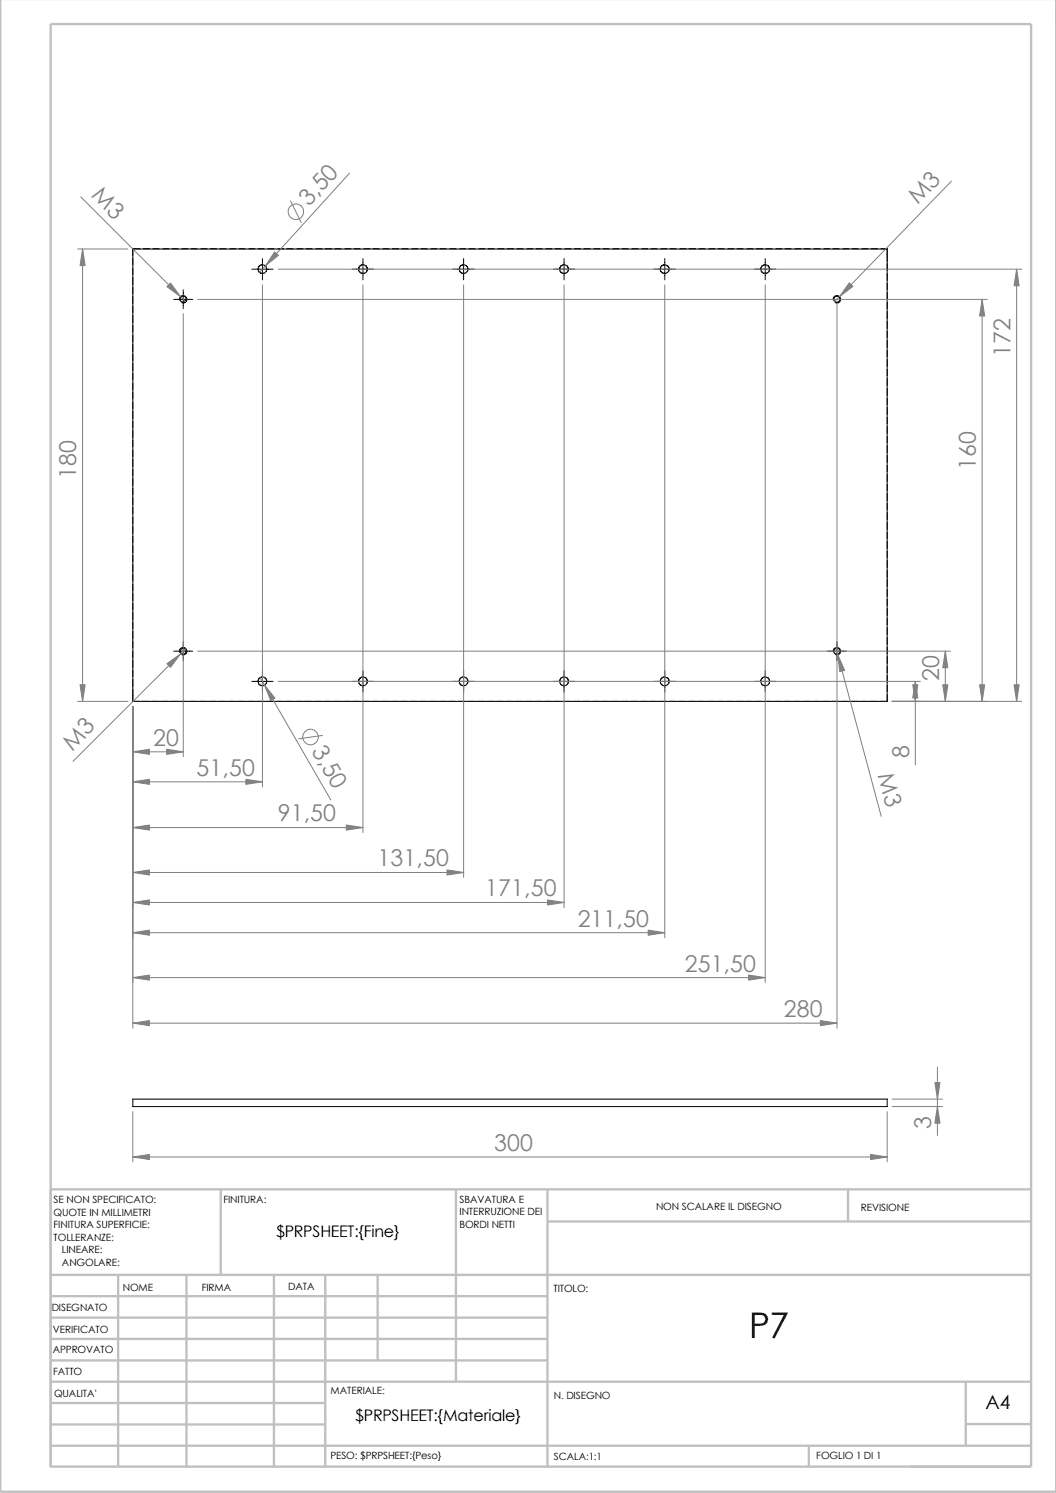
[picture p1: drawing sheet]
<svg xmlns="http://www.w3.org/2000/svg" width="210mm" height="297mm" viewBox="0 0 210 297" stroke-linecap="round" stroke-linejoin="round" font-family="sans-serif">
<g fill="none" stroke="#c0c0c0" stroke-width=".47">
<path d="M0 -.1v296.9h210.1v-296.9M10.1 236.6h195M43.9 236.6v17M90.7 236.6v38.3M108.9 236.6v55.3M168.7 236.5v6.4M10.1 253.6h195M10.1 257.9h98.8M23.5 253.6v38.2M37.1 253.6v38.3M54.5 253.6v38.3M64.7 253.6v38.3"/>
<path d="M75.1 253.6v17M108.9 243h96.2M10.1 270.6h98.8M10.1 266.4h98.8M10.1 262.1h98.8M10.1 279.1h54.6M10.1 274.9h195M192.1 274.8v12.7M10.1 291.8h195v-287h-195v287.1M10.1 287.6h195M10.1 283.4h54.6M160.9 287.5v4.3"/>
<path d="M192.1 283.3h13"/>
</g>
<g fill="none" stroke="#000" stroke-width=".2">
<path d="M26.4 51.4v1.3M26.4 53.3v1.3M26.4 55.2v1.3M26.4 57.2v1.2M26.4 59.1v1.2M27.9 49.5h-1.5v1.3M28.5 49.5h1.3M30.4 49.5h1.3M32.3 49.5h1.3M34.2 49.5h1.3M34.5 59.6h3.8M35.7 59.7a.74 .74 0 0 1 .7-.9 .74 .74 0 0 1 .8 .9 .74 .74 0 0 1-1 .6"/>
<path d="M36.1 49.5h1.3M36.4 57.7v3.7M36.7 59h.1M36.7 59a.61 .61 0 0 0-.9 .6M37 59.5v.1a.59 .59 0 0 1-.8 .5M38 49.5h1.3M39.9 49.5h1.3M41.8 49.5h1.3M43.7 49.5h1.3M45.6 49.5h1.3M47.5 49.5h1.3M49.4 49.5h1.3"/>
<path d="M50.1 53.6h4.2M51.4 49.5h1.2M51.4 53.9a.82 .82 0 0 0 1.1 .5M52.1 52.7a.88 .88 0 0 0-.8 .9M52.2 51.4v4.3M52.7 52.8a.76 .76 0 0 1 .2 1.1M53.3 49.5h1.2M55.2 49.5h1.2M57.1 49.5h1.2M59 49.5h1.2M60.9 49.5h1.2M62.8 49.5h1.3"/>
<path d="M64.7 49.5h1.3M66.6 49.5h1.3M68.5 49.5h1.3M70.1 53.6h4.2M70.4 49.5h1.3M71.4 53.9a.82 .82 0 0 0 1 .5M72.1 52.7a.9 .9 0 0 0-.8 .9M72.2 51.4v4.3M72.3 49.5h1.3M72.7 52.8a.8 .8 0 0 1 .2 1.1M74.2 49.5h1.3M76.1 49.5h1.3"/>
<path d="M78 49.5h1.3M79.9 49.5h1.3M81.8 49.5h1.3M83.7 49.5h1.3M85.6 49.5h1.3M87.5 49.5h1.3M89.5 49.5h1.2M90 53.6h4.3M91.4 49.5h1.2M91.4 53.9a.82 .82 0 0 0 1.1 .5M92.1 52.7a.88 .88 0 0 0-.8 .9M92.2 51.4v4.3"/>
<path d="M92.7 52.8a.76 .76 0 0 1 .2 1.1M93.3 49.5h1.2M95.2 49.5h1.2M97.1 49.5h1.2M99 49.5h1.2M100.9 49.5h1.3M102.8 49.5h1.3M104.7 49.5h1.3M106.6 49.5h1.3M108.5 49.5h1.3M110.1 53.6h4.2M110.4 49.5h1.3"/>
<path d="M111.4 53.9a.88 .88 0 0 0 1.1 .5M112.1 52.7a.88 .88 0 0 0-.8 .9M112.2 51.4v4.3M112.3 49.5h1.3M112.6 52.8a.81 .81 0 0 1 .3 1.1M114.2 49.5h1.3M116.1 49.5h1.3M118 49.5h1.3M119.9 49.5h1.3M121.8 49.5h1.3M123.7 49.5h1.3M125.6 49.5h1.3"/>
<path d="M127.6 49.5h1.2M129.5 49.5h1.2M130 53.6h4.3M131.4 49.5h1.2M131.4 53.9a.88 .88 0 0 0 1.1 .5M132.1 52.7a.88 .88 0 0 0-.8 .9M132.2 51.4v4.3M132.7 52.8a.76 .76 0 0 1 .2 1.1M133.3 49.5h1.2M135.2 49.5h1.2M137.1 49.5h1.2M139 49.5h1.3"/>
<path d="M140.9 49.5h1.3M142.8 49.5h1.3M144.7 49.5h1.3M146.6 49.5h1.3M148.5 49.5h1.3M150.1 53.6h4.2M150.4 49.5h1.3M151.4 53.9a.88 .88 0 0 0 1.1 .5M152.1 52.7a.88 .88 0 0 0-.8 .9M152.2 51.4v4.3M152.3 49.5h1.3M152.7 52.8a.81 .81 0 0 1 .3 1.1"/>
<path d="M154.2 49.5h1.3M156.1 49.5h1.3M158 49.5h1.3M159.9 49.5h1.3M161.8 49.5h1.3M163.7 49.5h1.3M165.7 49.5h1.2M165.7 59.7a.74 .74 0 0 1 .7-.9 .74 .74 0 0 1 .8 .9 .74 .74 0 0 1-1 .6M166.7 59h.1M166.7 59a.61 .61 0 0 0-.9 .6M167 59.5v.1a.59 .59 0 0 1-.8 .5M167.6 49.5h1.2"/>
<path d="M169.5 49.5h1.2M171.4 49.5h1.2M173.3 49.5h1.2M175.2 49.5h1.3M176.4 49.5v2.4M176.4 52.5v1.3M176.4 54.4v1.3M176.4 56.3v1.3M176.4 58.3v1.2M26.4 61v1.2M26.4 62.9v1.2M26.4 64.8v1.2"/>
<path d="M26.4 66.7v1.2M26.4 68.6v1.2M26.4 70.5v1.3M26.4 72.4v1.3M26.4 74.3v1.3M26.4 76.2v1.3M26.4 78.1v1.3M176.4 60.2v1.2M176.4 62.1v1.2M176.4 64v1.2M176.4 65.9v1.2M176.4 67.8v1.2"/>
<path d="M176.4 69.7v1.3M176.4 71.6v1.3M176.4 73.5v1.3M176.4 75.4v1.3M176.4 77.3v1.3M176.4 79.2v1.3M26.4 80v1.3M26.4 81.9v1.3M26.4 83.8v1.3M26.4 85.7v1.3M26.4 87.6v1.3M26.4 89.5v1.3"/>
<path d="M26.4 91.4v1.3M26.4 93.3v1.3M26.4 95.2v1.3M26.4 97.2v1.2M26.4 99.1v1.2M176.4 81.1v1.3M176.4 83v1.3M176.4 84.9v1.3M176.4 86.8v1.3M176.4 88.7v1.3M176.4 90.6v1.3M176.4 92.5v1.3"/>
<path d="M176.4 94.4v1.3M176.4 96.4v1.2M176.4 98.3v1.2M26.4 101v1.2M26.4 102.9v1.2M26.4 104.8v1.2M26.4 106.7v1.2M26.4 108.6v1.3M26.4 110.5v1.3M26.4 112.4v1.3M26.4 114.3v1.3M26.4 116.2v1.3"/>
<path d="M26.4 118.1v1.3M176.4 100.2v1.2M176.4 102.1v1.2M176.4 104v1.2M176.4 105.9v1.2M176.4 107.8v1.3M176.4 109.7v1.3M176.4 111.6v1.3M176.4 113.5v1.3M176.4 115.4v1.3M176.4 117.3v1.3M176.4 119.2v1.3"/>
<path d="M26.4 137.2v2.3h1.3M26.4 120v1.3M26.4 121.9v1.3M26.4 123.8v1.3M26.4 125.7v1.3M26.4 127.6v1.3M26.4 129.5v1.3M26.4 131.4v1.3M26.4 133.3v1.3M26.4 135.3v1.2M28.3 139.5h1.3M30.2 139.5h1.3"/>
<path d="M32.1 139.5h1.3M34 139.5h1.3M34.5 129.5h3.8M35.7 129.8a.75 .75 0 0 1 .7-1 .75 .75 0 0 1 .8 .8 .75 .75 0 0 1-1 .7M35.9 139.5h1.3M36.4 127.7v3.7M36.7 129a.61 .61 0 0 0-.9 .6M37 129.5a.59 .59 0 0 1-.8 .6M37.8 139.5h1.3M39.8 139.5h1.2M41.7 139.5h1.2M43.6 139.5h1.2"/>
<path d="M45.5 139.5h1.2M47.4 139.5h1.2M49.3 139.5h1.2M50.1 135.6h4.2M51.2 139.5h1.3M51.4 135.9a.85 .85 0 0 0 1.1 .5M52.1 134.7a.88 .88 0 0 0-.8 .9M52.2 133.4v4.3M52.7 134.8a.76 .76 0 0 1 .2 1.1M53.1 139.5h1.3M55 139.5h1.3M56.9 139.5h1.3"/>
<path d="M58.8 139.5h1.3M60.7 139.5h1.3M62.6 139.5h1.3M64.5 139.5h1.3M66.4 139.5h1.3M68.3 139.5h1.3M70.1 135.6h4.2M70.2 139.5h1.3M71.4 135.9a.88 .88 0 0 0 1.1 .5M72.1 134.7a.9 .9 0 0 0-.8 .9M72.1 139.5h1.3M72.2 133.4v4.3"/>
<path d="M72.7 134.8a.86 .86 0 0 1 .2 1.1M74 139.5h1.3M75.9 139.5h1.3M77.9 139.5h1.2M79.8 139.5h1.2M81.7 139.5h1.2M83.6 139.5h1.2M85.5 139.5h1.2M87.4 139.5h1.2M89.3 139.5h1.3M90 135.6h4.3M91.2 139.5h1.3"/>
<path d="M91.4 135.9a.85 .85 0 0 0 1.1 .5M92.1 134.7a.88 .88 0 0 0-.8 .9M92.2 133.4v4.3M92.7 134.8a.76 .76 0 0 1 .2 1.1M93.1 139.5h1.3M95 139.5h1.3M96.9 139.5h1.3M98.8 139.5h1.3M100.7 139.5h1.3M102.6 139.5h1.3M104.5 139.5h1.3M106.4 139.5h1.3"/>
<path d="M108.3 139.5h1.3M110.1 135.6h4.2M110.2 139.5h1.3M111.4 135.9a.81 .81 0 0 0 1.1 .5M112.1 134.7a.88 .88 0 0 0-.8 .9M112.1 139.5h1.3M112.2 133.4v4.3M112.6 134.8a.81 .81 0 0 1 .3 1.1M114 139.5h1.3M116 139.5h1.2M117.9 139.5h1.2M119.8 139.5h1.2"/>
<path d="M121.7 139.5h1.2M123.6 139.5h1.2M125.5 139.5h1.2M127.4 139.5h1.3M129.3 139.5h1.3M130 135.6h4.3M131.2 139.5h1.3M131.4 135.9a.85 .85 0 0 0 1.1 .5M132.1 134.7a.88 .88 0 0 0-.8 .9M132.2 133.4v4.3M132.7 134.8a.76 .76 0 0 1 .2 1.1M133.1 139.5h1.3"/>
<path d="M135 139.5h1.3M136.9 139.5h1.3M138.8 139.5h1.3M140.7 139.5h1.3M142.6 139.5h1.3M144.5 139.5h1.3M146.4 139.5h1.3M148.3 139.5h1.3M150.1 135.6h4.2M150.2 139.5h1.3M151.4 135.9a.81 .81 0 0 0 1.1 .5M152.1 134.7a.88 .88 0 0 0-.8 .9"/>
<path d="M152.1 139.5h1.3M152.2 133.4v4.3M152.7 134.8a.81 .81 0 0 1 .3 1.1M154.1 139.5h1.2M156 139.5h1.2M157.9 139.5h1.2M159.8 139.5h1.2M161.7 139.5h1.2M163.6 139.5h1.2M164.5 129.5h3.8M165.5 139.5h1.3M165.7 129.8a.75 .75 0 0 1 .7-1 .75 .75 0 0 1 .8 .8 .75 .75 0 0 1-1 .7"/>
<path d="M166.5 127.7v3.7M166.7 129a.61 .61 0 0 0-.9 .6M167 129.5a.59 .59 0 0 1-.8 .6M167.4 139.5h1.3M169.3 139.5h1.3M171.2 139.5h1.3M173.1 139.5h1.3M175 139.5h1.5M176.4 121.1v1.3M176.4 123v1.3M176.4 124.9v1.3M176.4 126.8v1.3"/>
<path d="M176.4 128.7v1.3M176.4 130.6v1.3M176.4 132.5v1.3M176.4 134.5v1.2M176.4 136.4v1.2M176.4 138.3v1.2"/>
</g>
<g fill="none" stroke="#000" stroke-width=".21">
<path d="M26.4 49.5h150v90h-150zM26.4 218.7h150v1.4h-150z"/>
<circle cx="36.4" cy="59.5" r=".62"/>
<circle cx="52.2" cy="53.5" r=".87"/>
<circle cx="72.2" cy="53.5" r=".86"/>
<circle cx="92.2" cy="53.5" r=".87"/>
<circle cx="112.2" cy="53.6" r=".88"/>
<circle cx="132.2" cy="53.5" r=".86"/>
<circle cx="152.2" cy="53.6" r=".88"/>
<circle cx="166.4" cy="59.5" r=".62"/>
<circle cx="36.4" cy="129.6" r=".62"/>
<circle cx="52.2" cy="135.6" r=".88"/>
<circle cx="72.2" cy="135.6" r=".87"/>
<circle cx="92.2" cy="135.6" r=".88"/>
<circle cx="112.2" cy="135.6" r=".89"/>
<circle cx="132.2" cy="135.6" r=".87"/>
<circle cx="152.2" cy="135.6" r=".89"/>
<circle cx="166.4" cy="129.6" r=".62"/>
</g>
<g fill="none" stroke="#808080" stroke-width=".2">
<path d="M16 39.2l21 20.9M57.8 40l2.1 4.3M69.5 34.5l-17.9 19.7M189.2 36l-23.3 24.1M15.5 49.5h9.9M16.4 49.5v90M39.3 59.6h157M52.2 56.7v99.8M55.3 53.6h147.9M72.2 56.7v109M92.2 56.7v117.8M112.2 56.7v123.9"/>
<path d="M132.2 56.7v129.9M152.2 56.7v138.8M195.3 59.6v79.9M202.2 53.6v85.9M36.4 62.4v88.1M166.5 60.5v144.1M15.5 139.5h9.9M37 129l-22.5 22.5M39.3 129.5h149.7M51.7 134.8l14.1 24.3M55.3 135.6h127.7M166.2 128.8l9.1 33.6"/>
<path d="M177.4 139.5h25.8M182 135.6v16.5M188 129.5v10M26.4 149.6h10M26.4 140.5v64.1M26.4 155.5h25.8M64.1 146.3l-4.7 .7M26.4 164.6h45.8M26.4 173.6h65.8M26.4 179.5h85.8M26.4 185.5h105.8M26.4 194.5h125.8"/>
<path d="M26.4 203.5h140.1M177.4 218.7h10.1M186.4 212.3v13.6M26.4 221.1v10M26.4 230.2h150M176.4 221.1v10M177.4 220.1h10.1"/>
<circle cx="58.8" cy="42.1" r="1.56"/>
<circle cx="61.7" cy="146.6" r="1.55"/>
</g>
<g fill="#808080" stroke="#808080" stroke-width=".2">
<path d="M26.4 203.5l3.3-.5v1z"/>
<path d="M54.6 50.1l.8 .7-2.6 2.1z"/>
<path d="M33.2 57l.7-.7 2 2.7z"/>
<path d="M195.3 59.6l.5 3.3h-1z"/>
<path d="M187.5 136.2h1l-.5 3.3z"/>
<path d="M168.9 56.3l.7 .7-2.6 2z"/>
<path d="M33.2 132l2.7-1.9-2 2.7z"/>
<path d="M182 135.6l.5 3.3h-1z"/>
<path d="M201.7 136.2h1l-.5 3.3z"/>
<path d="M166.6 130.3l1.4 3-1 .3z"/>
<path d="M33.1 149.1l3.3 .5-3.3 .5z"/>
<path d="M26.4 149.6l3.3-.5v1z"/>
<path d="M48.9 155l3.3 .5-3.3 .5z"/>
<path d="M26.4 155.5l3.3-.5v1z"/>
<path d="M68.9 164.1l3.3 .5-3.3 .5z"/>
<path d="M26.4 164.6l3.3-.5v1z"/>
<path d="M88.9 173.1l3.3 .5-3.3 .5z"/>
<path d="M26.4 173.6l3.3-.5v1z"/>
<path d="M108.9 179l3.3 .5-3.3 .5z"/>
<path d="M26.4 179.5l3.3-.5v1z"/>
<path d="M128.9 185l3.3 .5-3.3 .6z"/>
<path d="M26.4 185.5l3.3-.5v1.1z"/>
<path d="M148.9 194l3.3 .5-3.3 .5z"/>
<path d="M26.4 194.5l3.3-.5v1z"/>
<path d="M163.2 203l3.3 .5-3.3 .5z"/>
<path d="M194.8 136.2h1l-.5 3.3z"/>
<path d="M188 129.5l.5 3.3h-1z"/>
<path d="M181.5 136.2h1l-.5 3.3z"/>
<path d="M202.2 53.6l.5 3.3h-1z"/>
<path d="M52.6 136.3l2.1 2.6-.9 .5z"/>
<path d="M16.4 49.5l.5 3.3h-1z"/>
<path d="M15.9 136.2h1l-.5 3.3z"/>
<path d="M26.4 230.2l3.3-.5v1z"/>
<path d="M173.1 229.7l3.3 .5-3.3 .5z"/>
<path d="M185.9 215.3h1l-.5 3.4z"/>
<path d="M186.4 220.1l.5 3.3h-1z"/>
</g>
<text font-size="7" x="149" y="266.1">P7</text>
<g font-size="4.6" fill="#808080">
<text x="18" y="39.1" transform="rotate(45 18 39.1)">M3</text>
<text x="61.5" y="41.1" transform="rotate(-48 61.5 41.1)">3,50</text>
<text x="182.5" y="40.9" transform="rotate(-46 182.5 40.9)">M3</text>
<text x="200.9" y="71" transform="rotate(-90 200.9 71)">172</text>
<text x="15.2" y="95.3" transform="rotate(-90 15.2 95.3)">180</text>
<text x="194.1" y="93.4" transform="rotate(-90 194.1 93.4)">160</text>
<text x="186.8" y="135.4" transform="rotate(-90 186.8 135.4)">20</text>
<text x="14.4" y="149.5" transform="rotate(-46 14.4 149.5)">M3</text>
<text x="30.5" y="148.4">20</text>
<text x="61.9" y="149.4" transform="rotate(60 61.9 149.4)">3,50</text>
<text x="39.1" y="154.3">51,50</text>
<text x="174.5" y="154.2" transform="rotate(75 174.5 154.2)">M3</text>
<text x="180.8" y="150.8" transform="rotate(-90 180.8 150.8)">8</text>
<text x="55.2" y="163.4">91,50</text>
<text x="75.1" y="172.4">131,50</text>
<text x="96.5" y="178.3">171,50</text>
<text x="114.9" y="184.3">211,50</text>
<text x="136.2" y="193.3">251,50</text>
<text x="155.9" y="202.3">280</text>
<text x="185.2" y="224.6" transform="rotate(-90 185.2 224.6)">3</text>
<text x="98.3" y="229">300</text>
</g>
<text font-size="3.9" x="196" y="280.2">A4</text>
<g font-size="3.2">
<text x="54.9" y="246.1">$PRPSHEET:{Fine}</text>
<text x="70.7" y="282.6">$PRPSHEET:{Materiale}</text>
</g>
<g font-size="2">
<text x="10.7" y="239.3">SE NON SPECIFICATO:</text>
<text x="44.4" y="239.3">FINITURA:</text>
<text x="91.4" y="239.3">SBAVATURA E</text>
<text x="10.7" y="241.9">QUOTE IN MILLIMETRI</text>
<text x="10.7" y="244.4">FINITURA SUPERFICIE:</text>
<text x="91.4" y="244.3">BORDI NETTI</text>
<text x="91.4" y="241.8">INTERRUZIONE DEI</text>
<text x="130.5" y="240.6">NON SCALARE IL DISEGNO</text>
<text x="171.2" y="240.9">REVISIONE</text>
<text x="10.7" y="246.9">TOLLERANZE:</text>
<text x="12.3" y="251.9">ANGOLARE:</text>
<text x="12.3" y="249.4">LINEARE:</text>
<text x="24.4" y="256.8">NOME</text>
<text x="40.1" y="256.7">FIRMA</text>
<text x="57.3" y="256.7">DATA</text>
<text x="110.1" y="257">TITOLO:</text>
<text x="10.3" y="260.8">DISEGNATO</text>
<text x="10.5" y="269.2">APPROVATO</text>
<text x="10.5" y="265.1">VERIFICATO</text>
<text x="10.5" y="273.5">FATTO</text>
<text x="10.8" y="277.9">QUALITA'</text>
<text x="65.7" y="277.3">MATERIALE:</text>
<text x="110.2" y="278.4">N. DISEGNO</text>
<text x="65.7" y="290.3">PESO: $PRPSHEET:{Peso}</text>
<text x="110.2" y="290.4">SCALA:1:1</text>
<text x="162.3" y="290.3">FOGLIO 1 DI 1</text>
</g>
</svg>
